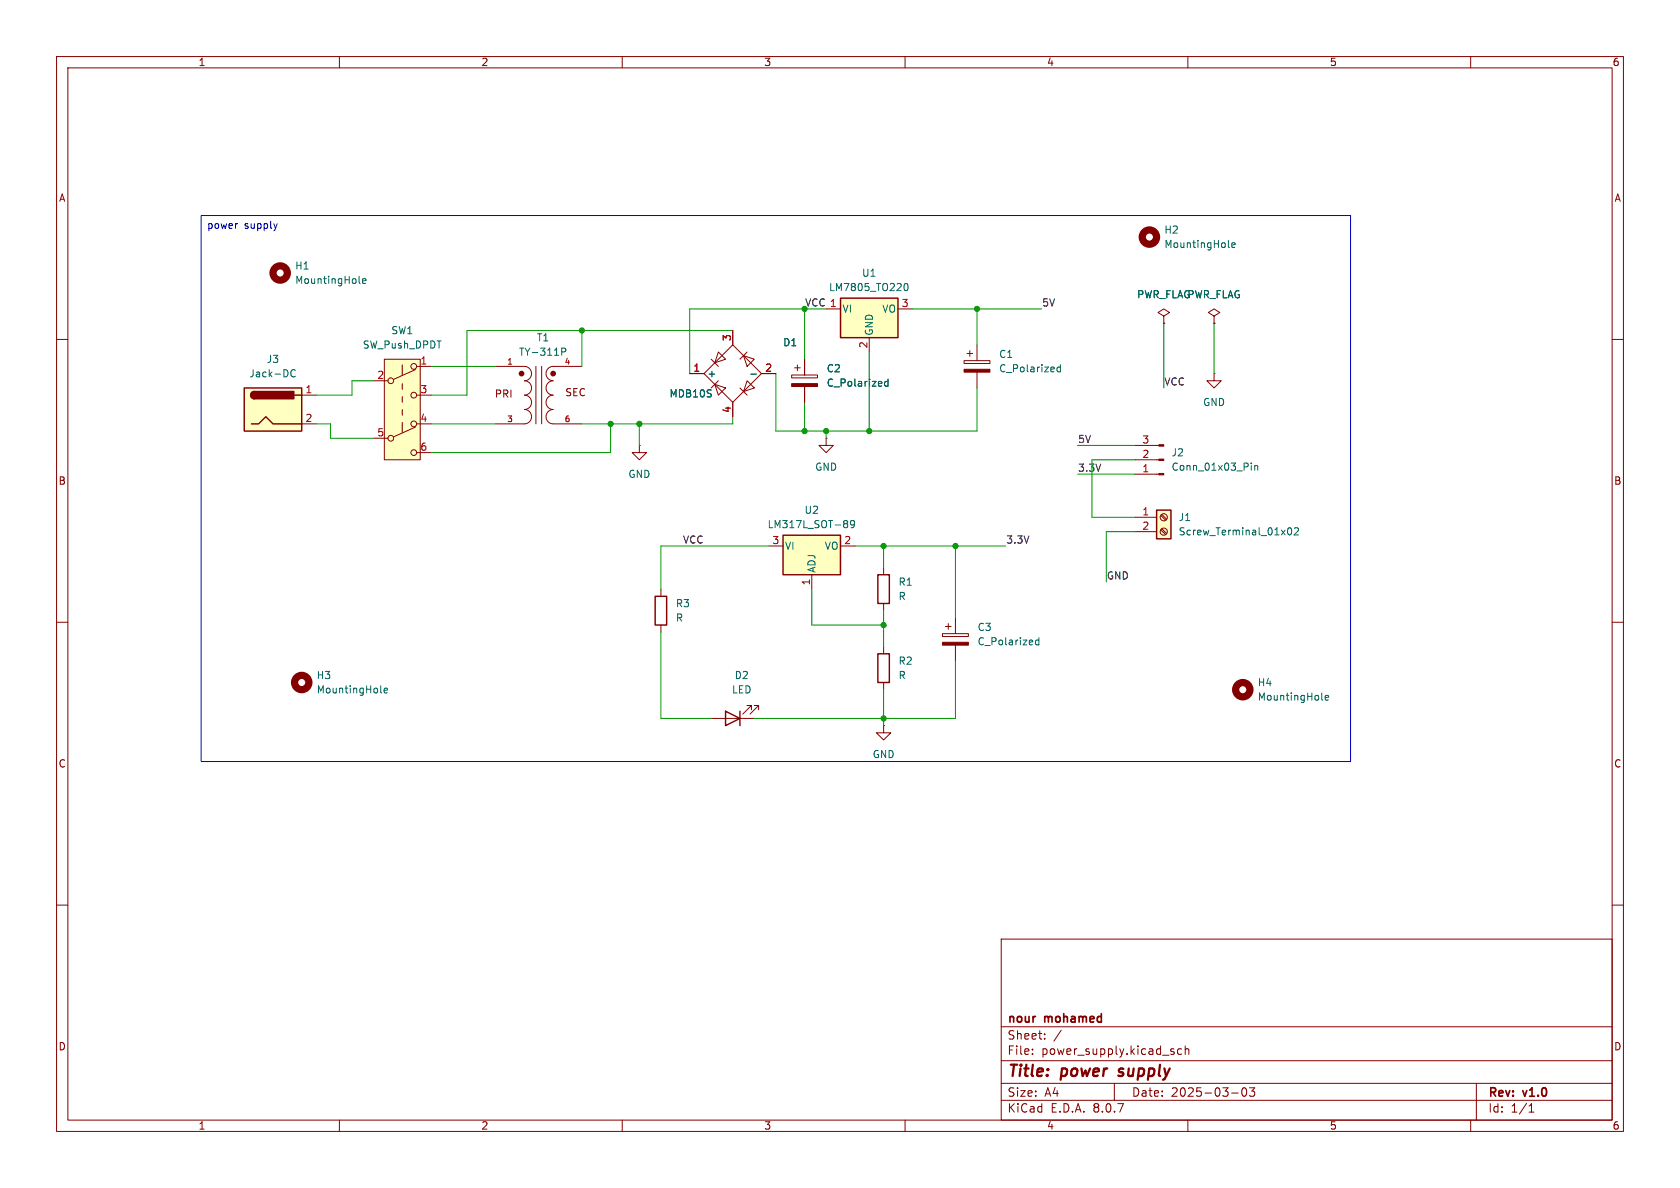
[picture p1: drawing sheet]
<svg xmlns="http://www.w3.org/2000/svg" width="297mm" height="210mm" viewBox="0 0 297 210" stroke-linecap="round" stroke-linejoin="round" font-family="sans-serif">
<g fill="none" stroke="#840000" stroke-width=".18">
<path d="M10 10h277v190h-277zM12 12h273v186h-273zM60 10v2M110 10v2M160 10v2M210 10v2M260 10v2M205.7 55.9l1.1-.7-1.1-.6-1 .6 1 .7v1.3M205.7 57.2h.1M10 60h2M87.6 64.8h5.1a1.27 1.27 0 0 1 1.3 1.2 1.27 1.27 0 0 1-1.3 1.3 1.27 1.27 0 0 1 1.3 1.3 1.27 1.27 0 0 1-1.3 1.3 1.27 1.27 0 0 1 1.3 1.2 1.27 1.27 0 0 1-1.3 1.3 1.27 1.27 0 0 1 1.3 1.3 1.27 1.27 0 0 1-1.3 1.2h-5.1M94.7 64.8v10.1"/>
<path d="M95.8 64.8v10.1M102.9 64.8h-5.1a1.27 1.27 0 0 0-1.3 1.2 1.27 1.27 0 0 0 1.3 1.3 1.27 1.27 0 0 0-1.3 1.3 1.27 1.27 0 0 0 1.3 1.3 1.27 1.27 0 0 0-1.3 1.2 1.27 1.27 0 0 0 1.3 1.3 1.27 1.27 0 0 0-1.3 1.3 1.27 1.27 0 0 0 1.3 1.2h5.1M285 60h2M10 110h2M166.6 112h4.6v.5h-4.6zM167.1 110.7h1M167.6 110.2v1.1M168.9 109.2v2.8M168.9 114v2.8M285 110h2M10 160h2M177 166h108v32h-108z"/>
<path d="M285 160h2M60 198v2M110 198v2M160 198v2M177 194.5h108M177 191.5h108M177 187.5h108M177 181.5h108M182.5 186.3v.1M182.5 185.5v.1M184.7 183.6v.1M184.7 182.8v.1"/>
<path d="M187.6 182.1l-1.3 2M197 191.5v3M207.4 185.9l.2 .2-.2 .3M207.4 185.4l.1 .1M208.9 185.5l-.4-.1-.3 .3v.4l.1 .2h.6M209.5 185.5l.2-.1 .4 .1 .1 .9M209.5 184.9v1.5M210 198v2M217.7 193.2h1.2M219.7 192.4l.2-.1a.81 .81 0 0 1 .6 .6 .81 .81 0 0 1-.3 .8l-.2 .1a.81 .81 0 0 1-.3-1.4zM220.9 192.3h.9l-.5 .6 .4 .1v.7l-.2 .1h-.4l-.2-.1M260 198v2"/>
<path d="M261 191.5v6.5M270.3 196.6h.9M270.3 195.5l.4-.4v1.5"/>
</g>
<path d="M197.7 190.1l.2 .1M197.9 189l-.1 .3 .1 .1" fill="none" stroke="#840000" stroke-width=".4"/>
<g fill="none" stroke="#840000" stroke-width="1.3">
<circle cx="49.5" cy="48.3" r="1.27"/>
<circle cx="203.2" cy="41.9" r="1.27"/>
</g>
<path d="M63.5 49.9l.2 .2M64.1 49.7l.6-.1-.1-.3h-.3l-.2 .1 .1 .6h.4M217.2 43.6l.1 .2M217.8 43.3l.6-.1-.1-.2-.4-.1-.1 .2v.6h.5M99.3 62.2l.6-.1 .1-.1v-.3l-.7-.2v1.3M183.7 112.7v1.3M183.7 113.2l-.4-.1-.2 .3 .1 .5h.5" fill="none" stroke="#006464" stroke-width=".18"/>
<path d="M166.6 113.5h4.6v.5h-4.6z" fill="#840000" stroke="#840000" stroke-width=".18"/>
<g fill="none" stroke="#840000" stroke-width=".51">
<circle cx="92.2" cy="66" r=".25"/>
<circle cx="97.8" cy="66" r=".25"/>
</g>
<path d="M43.2 68.6h10.1v7.6h-10.1z" fill="#ffffc2"/>
<path d="M43.2 68.6h10.1v7.6h-10.1zM44.4 74.9h1.3l1.3-1.2 1.3 1.2h5M45 69.2a.64 .64 0 0 0-.7 .7 .64 .64 0 0 0 .7 .6M52.1 69.9h1.2M155.2 101.6h2v5.1h-2zM155.2 115.6h2v5.1h-2zM128.3 125.7l2.5 1.3-2.5 1.3zM130.8 125.7v2.6" fill="none" stroke="#840000" stroke-width=".25"/>
<g fill="#840000" stroke="#840000" stroke-width=".25">
<path d="M44.5 69.4l.5-.2v1.3a.63 .63 0 0 1-.6-.4 .63 .63 0 0 1 .1-.7z"/>
<path d="M45 69.2h6.9v1.3h-6.9z"/>
</g>
<g fill="none" stroke="#840000" stroke-width=".18">
<path d="M53.3 69.9h2.6M53.3 74.9h2.6M146 77.5v1.2h1.3l-1.3 1.3-1.2-1.3h1.2M146 77.5h.1M156.2 100.3v1.3M156.2 106.7v1.3M156.2 114.3v1.3M125.7 127h7.6M132.8 125.5v-.8h-.7h.7l-1.5 1.5M134.1 125.5v-.8h-.8h.8l-1.5 1.5M156.2 128.3v1.2h1.3l-1.3 1.3-1.3-1.3h1.3M156.2 128.3h.1"/>
<path d="M156.2 120.7v1.2"/>
</g>
<path d="M52.2 65.5a.6 .6 0 0 0-.8 .4 .6 .6 0 0 0 .5 .7l.3-.1M67.3 122.3l.2 .2M67.9 122.1l.6-.1-.1-.3h-.3l-.2 .1 .1 .6h.4M233.7 123.6l.2 .2M234.3 123.3l.6-.1-.1-.2-.3-.1-.2 .2v.6h.5" fill="none" stroke="#006464" stroke-width=".18"/>
<g fill="none" stroke="#840000" stroke-width="1.3">
<circle cx="53.3" cy="120.6" r="1.27"/>
<circle cx="219.7" cy="121.9" r="1.27"/>
</g>
<path d="M204.5 90.2h2.5v5.1h-2.5z" fill="#ffffc2"/>
<path d="M204.5 90.2h2.5v5.1h-2.5z" fill="none" stroke="#840000" stroke-width=".25"/>
<g fill="none" stroke="#840000" stroke-width=".18">
<path d="M214.6 55.9l1-.7-1-.6-1 .6 1 .7v1.3M214.6 57.2h.1M200.7 78.7h4.2M214.6 66v1.3h1.3l-1.3 1.3-1.2-1.3h1.2M214.6 66h.1M200.7 91.4h3.8M200.7 94h3.8M200.7 81.3h4.2M200.7 83.8h4.2M205.2 93.6l.9 .9M205.2 91.1l.9 .8M205.4 93.5l.8 .8"/>
<path d="M205.4 90.9l.8 .9"/>
<circle cx="205.7" cy="94" r=".63"/>
<circle cx="205.7" cy="91.4" r=".63"/>
</g>
<path d="M221.2 81.9v.1M221.2 82.3v.8M221.8 82.3v.8M221.8 82.4l.2-.1h.3l.1 .8M227.7 93.4l.2-.1a.68 .68 0 0 1 .5 .6 .68 .68 0 0 1-.5 .7l-.2-.2-.1-.3zM228.8 93.4l.5-.1 .3 .4-.8 .9h.8" fill="none" stroke="#006464" stroke-width=".18"/>
<g fill="#840000" stroke="#840000" stroke-width=".18">
<path d="M204.9 78.6h.8v.3h-.8z"/>
<path d="M204.9 81.2h.8v.2h-.8z"/>
<path d="M204.9 83.7h.8v.2h-.8z"/>
</g>
<path d="M67.9 63.5h6.4v17.8h-6.4z" fill="#ffffc2"/>
<g fill="none" stroke="#840000" stroke-width=".18">
<path d="M66 67.3h2.6M66 77.5h2.6M67.9 63.5h6.4v17.8h-6.4zM71.1 64.5v1.8M71.1 67.8v1M71.1 70.1v1M71.1 72.4v1M71.1 74.7v1.8M73.5 75.5l-3.9 1.7M73.5 65.3l-3.9 1.8M73.7 64.8h2.5M73.7 69.9h2.5"/>
<path d="M73.7 74.9h2.5M140 66.3h4.5v.5h-4.5zM140.5 65h1M141 64.5v1M142.2 63.5v2.8M142.2 68.3v2.8M73.7 80h2.5"/>
<circle cx="69.1" cy="77.5" r=".51"/>
<circle cx="69.1" cy="67.3" r=".51"/>
<circle cx="73.2" cy="69.9" r=".51"/>
<circle cx="73.2" cy="74.9" r=".51"/>
<circle cx="73.2" cy="64.8" r=".51"/>
<circle cx="73.2" cy="80" r=".51"/>
</g>
<path d="M140 67.8h4.5v.5h-4.5z" fill="#840000" stroke="#840000" stroke-width=".18"/>
<path d="M157 67v1.3M157 67.5l-.4-.1-.2 .3 .1 .5h.5" fill="none" stroke="#006464" stroke-width=".18"/>
<path d="M148.6 52.7h10.1v7h-10.1z" fill="#ffffc2"/>
<path d="M148.6 52.7h10.1v7h-10.1z" fill="none" stroke="#840000" stroke-width=".25"/>
<path d="M146 54.6h2.6M153.7 59.7v2.5M158.7 54.6h2.6M113 78.7v1.3h1.3l-1.3 1.3-1.2-1.3h1.2M113 78.7h.1M170.4 63.8h4.6v.5h-4.6zM170.9 62.5h1.1M171.4 62v1M172.7 61v2.8M172.7 65.8v2.8" fill="none" stroke="#840000" stroke-width=".18"/>
<path d="M160 50.2l.1-.1a.68 .68 0 0 1 .5 .6 .68 .68 0 0 1-.5 .7 .84 .84 0 0 1-.1-1.2zM187.5 64.5v1.2M187.5 64.9h-.4l-.2 .2 .1 .6h.5" fill="none" stroke="#006464" stroke-width=".18"/>
<path d="M170.4 65.3h4.6v.5h-4.6z" fill="#840000" stroke="#840000" stroke-width=".18"/>
<path d="M138.4 94.6h10.2v7h-10.2z" fill="#ffffc2"/>
<path d="M138.4 94.6h10.2v7h-10.2zM115.8 105.4h2.1v5.1h-2.1z" fill="none" stroke="#840000" stroke-width=".25"/>
<g fill="none" stroke="#840000" stroke-width=".18">
<path d="M129.5 58.4v2.6M205.7 57.2h.1M214.6 57.2h.1M121.9 66h2.6M124.5 66l5-5 5.1 5-5.1 5.1zM125.7 63.5l1.3 1.3M126.4 67.9l1.9 .7-1.3 1.3zM127 62.2l1.3 1.3-1.9 .6zM127 67.3l-1.3 1.3M129.5 71.1v2.6M130.8 68.6l1.3 1.3M131.4 62.9l1.9 .6-1.2 1.3z"/>
<path d="M132.1 67.3l1.2 1.3-1.9 .6zM132.1 62.2l-1.3 1.3M134.6 66h2.6M142.2 63.5v2.8M142.2 68.3v2.8M135.9 96.5h2.5M148.6 96.5h2.5M116.8 104.1v1.3M116.8 110.5v1.3M143.5 101.6v2.5"/>
</g>
<path d="M132.7 66.1h1M157 67v1.3M157 67.5l-.4-.1-.2 .3 .1 .5h.5M149.6 92l.3 .3-.3 .3 .3 .2v.2l-.3 .3M151.1 92.6l-.3 .2-.3-.1-.2-.1 .2-.5 .3-.1 .2 .1a.84 .84 0 0 1-.3 1.2h-.2" fill="none" stroke="#006464" stroke-width=".18"/>
<path d="M35.6 38.1h203.2v96.5h-203.2zM41.9 39.5h.1M49 39.5l-.3 .9" fill="none" stroke="#0000c2" stroke-width=".18"/>
<g fill="none" stroke="#009600" stroke-width=".18">
<path d="M102.9 58.4v6.4M129.5 58.4h-47v11.5h-6.3M142.2 54.6v8.9M146 54.6h-24.1v11.4M161.3 54.6h22.8M172.7 54.6v6.4M205.7 57.2v11.4M214.6 57.2v8.8M55.9 74.9h2.5v2.6h7.6M66 67.3h-3.8v2.6h-6.3M76.2 74.9h11.4M76.2 64.8h11.4"/>
<path d="M107.9 74.9v5.1h-31.7M113 74.9v3.8M129.5 73.7v1.2h-26.6M137.2 66v10.2h35.5v-7.6M142.2 71.1v5.1M146 76.2v1.3M153.7 62.2v14M190.5 78.7h10.2M135.9 96.5h-19.1v7.6M151.1 96.5h26.7M156.2 96.5v3.8M168.9 96.5v12.7"/>
<path d="M190.5 83.8h10.2M200.7 94h-5.1v8.9M200.7 81.3h-7.7v10.1h7.7M116.8 111.8v15.2h8.9M143.5 104.1v6.4h12.7M156.2 108v6.3M168.9 116.8v10.2h-35.6M156.2 121.9v6.4"/>
</g>
<g fill="#009600" stroke="#009600" stroke-width=".18">
<circle cx="102.9" cy="58.4" r=".46"/>
<circle cx="113" cy="74.9" r=".46"/>
<circle cx="146" cy="76.2" r=".46"/>
<circle cx="142.2" cy="76.2" r=".46"/>
<circle cx="153.7" cy="76.2" r=".46"/>
<circle cx="168.9" cy="96.5" r=".46"/>
<circle cx="156.2" cy="110.5" r=".46"/>
<circle cx="172.7" cy="54.6" r=".46"/>
<circle cx="156.2" cy="127" r=".46"/>
<circle cx="142.2" cy="54.6" r=".46"/>
<circle cx="107.9" cy="74.9" r=".46"/>
<circle cx="156.2" cy="96.5" r=".46"/>
</g>
<g font-size="2.8" fill="#840000">
<text x="178" y="190.9">Title:</text>
<text x="187.7" y="190.9">power</text>
<text x="198.6" y="190.9">supply</text>
</g>
<g font-size="2.1" fill="#840000">
<text x="178" y="184">Sheet:</text>
<text x="178" y="181.2">nour</text>
<text x="184.7" y="181.2">mohamed</text>
<text x="178" y="186.7">File:</text>
<text x="184.1" y="186.7">power_supply.kicad_sch</text>
<text x="178" y="196.9">KiCad</text>
<text x="178" y="194.1">Size:</text>
<text x="184.7" y="194.1">A4</text>
<text x="185.7" y="196.9">E.D.A.</text>
<text x="193.3" y="196.9">8.0.7</text>
<text x="200" y="194.1">Date:</text>
<text x="207" y="194.1">2025-03-03</text>
<text x="263" y="194.3">Rev:</text>
<text x="263" y="196.9">Id:</text>
<text x="267.1" y="196.9">1/1</text>
<text x="269.4" y="194.3">v1.0</text>
</g>
<g font-size="1.8" fill="#840000">
<text x="35" y="11.9">1</text>
<text x="85" y="11.9">2</text>
<text x="135" y="11.9">3</text>
<text x="185" y="11.9">4</text>
<text x="235" y="11.9">5</text>
<text x="285" y="11.9">6</text>
<text x="10.3" y="35.9">A</text>
<text x="285.3" y="35.9">A</text>
<text x="87.4" y="70.5">PRI</text>
<text x="99.8" y="70.3">SEC</text>
<text x="10.3" y="85.9">B</text>
<text x="285.3" y="85.9">B</text>
<text x="10.3" y="135.9">C</text>
<text x="285.3" y="135.9">C</text>
<text x="10.3" y="185.9">D</text>
<text x="285.3" y="185.9">D</text>
<text x="35" y="199.9">1</text>
<text x="85" y="199.9">2</text>
<text x="135" y="199.9">3</text>
<text x="185" y="199.9">4</text>
<text x="235" y="199.9">5</text>
<text x="285" y="199.9">6</text>
</g>
<g font-size="1.8" fill="#0000c2">
<text x="36.5" y="40.8">power</text>
<text x="43.2" y="40.8">supply</text>
</g>
<g font-size="1.8" fill="#006464">
<text x="205.7" y="41.5">H2</text>
<text x="52.1" y="47.9">H1</text>
<text x="205.7" y="44">MountingHole</text>
<text x="52.1" y="50.4">MountingHole</text>
<text x="146.5" y="51.7">LM7805_TO220</text>
<text x="152.3" y="49.1">U1</text>
<text x="200.9" y="52.9">PWR_FLAG</text>
<text x="209.8" y="52.9">PWR_FLAG</text>
<text x="69.1" y="59.3">SW1</text>
<text x="148.8" y="55.5">VI</text>
<text x="154.5" y="59.4" transform="rotate(-90 154.5 59.4)">GND</text>
<text x="155.9" y="55.5">VO</text>
<text x="47.1" y="64.4">J3</text>
<text x="64" y="61.8">SW_Push_DPDT</text>
<text x="91.6" y="63.1">TY-311P</text>
<text x="94.8" y="60.6">T1</text>
<text x="138.4" y="61.4">D1</text>
<text x="176.5" y="63.5">C1</text>
<text x="44" y="66.9">Jack-DC</text>
<text x="118.3" y="70.5">MDB10S</text>
<text x="125" y="66.9">+</text>
<text x="146.1" y="66">C2</text>
<text x="146.1" y="68.6">C_Polarized</text>
<text x="176.5" y="66">C_Polarized</text>
<text x="212.6" y="72">GND</text>
<text x="144" y="83.4">GND</text>
<text x="207" y="80.9">J2</text>
<text x="207" y="83.4">Conn_01x03_Pin</text>
<text x="111" y="84.7">GND</text>
<text x="135.6" y="93.6">LM317L_SOT-89</text>
<text x="142.1" y="91">U2</text>
<text x="208.3" y="92.3">J1</text>
<text x="208.3" y="94.8">Screw_Terminal_01x02</text>
<text x="138.7" y="97.4">VI</text>
<text x="144.4" y="101.3" transform="rotate(-90 144.4 101.3)">ADJ</text>
<text x="145.7" y="97.4">VO</text>
<text x="119.4" y="107.5">R3</text>
<text x="158.8" y="103.7">R1</text>
<text x="158.8" y="106.3">R</text>
<text x="119.4" y="110.1">R</text>
<text x="172.7" y="111.7">C3</text>
<text x="158.8" y="117.7">R2</text>
<text x="172.7" y="114.3">C_Polarized</text>
<text x="55.9" y="120.2">H3</text>
<text x="55.9" y="122.8">MountingHole</text>
<text x="129.3" y="122.8">LED</text>
<text x="129.8" y="120.2">D2</text>
<text x="158.8" y="120.2">R</text>
<text x="222.3" y="121.5">H4</text>
<text x="222.3" y="124.1">MountingHole</text>
<text x="154.2" y="134.2">GND</text>
</g>
<g font-size="1.8" fill="#0f0f0f">
<text x="142.2" y="54.3">VCC 1</text>
<text x="184.1" y="54.3">5V</text>
<text x="205.7" y="68.2">VCC</text>
<text x="190.5" y="83.5">3.3V</text>
<text x="190.5" y="78.4">5V</text>
<text x="120.6" y="96.2">VCC</text>
<text x="177.8" y="96.2">3.3V</text>
<text x="195.6" y="102.5">GND</text>
</g>
<g font-size="1.8" fill="#a90000">
<text x="159.3" y="54.4">3</text>
<text x="74.2" y="64.5">1</text>
<text x="122.5" y="65.8">1</text>
<text x="129.3" y="60.4" transform="rotate(-90 129.3 60.4)">3</text>
<text x="135.2" y="65.8">2</text>
<text x="153.4" y="61.7" transform="rotate(-90 153.4 61.7)">2</text>
<text x="53.9" y="69.6">1</text>
<text x="66.6" y="67.1">2</text>
<text x="74.2" y="69.6">3</text>
<text x="53.9" y="74.7">2</text>
<text x="66.6" y="77.2">5</text>
<text x="74.2" y="74.7">4</text>
<text x="129.3" y="73.1" transform="rotate(-90 129.3 73.1)">4</text>
<text x="74.2" y="79.8">6</text>
<text x="201.9" y="83.6">1</text>
<text x="201.9" y="81">2</text>
<text x="201.9" y="78.5">3</text>
<text x="201.9" y="91.2">1</text>
<text x="201.9" y="93.7">2</text>
<text x="136.5" y="96.3">3</text>
<text x="149.2" y="96.3">2</text>
<text x="143.3" y="103.6" transform="rotate(-90 143.3 103.6)">1</text>
</g>
<g font-size="1.4" fill="#a90000">
<text x="89.6" y="64.5">1</text>
<text x="99.7" y="64.5">4</text>
<text x="89.6" y="74.7">3</text>
<text x="99.7" y="74.7">6</text>
</g>
</svg>
